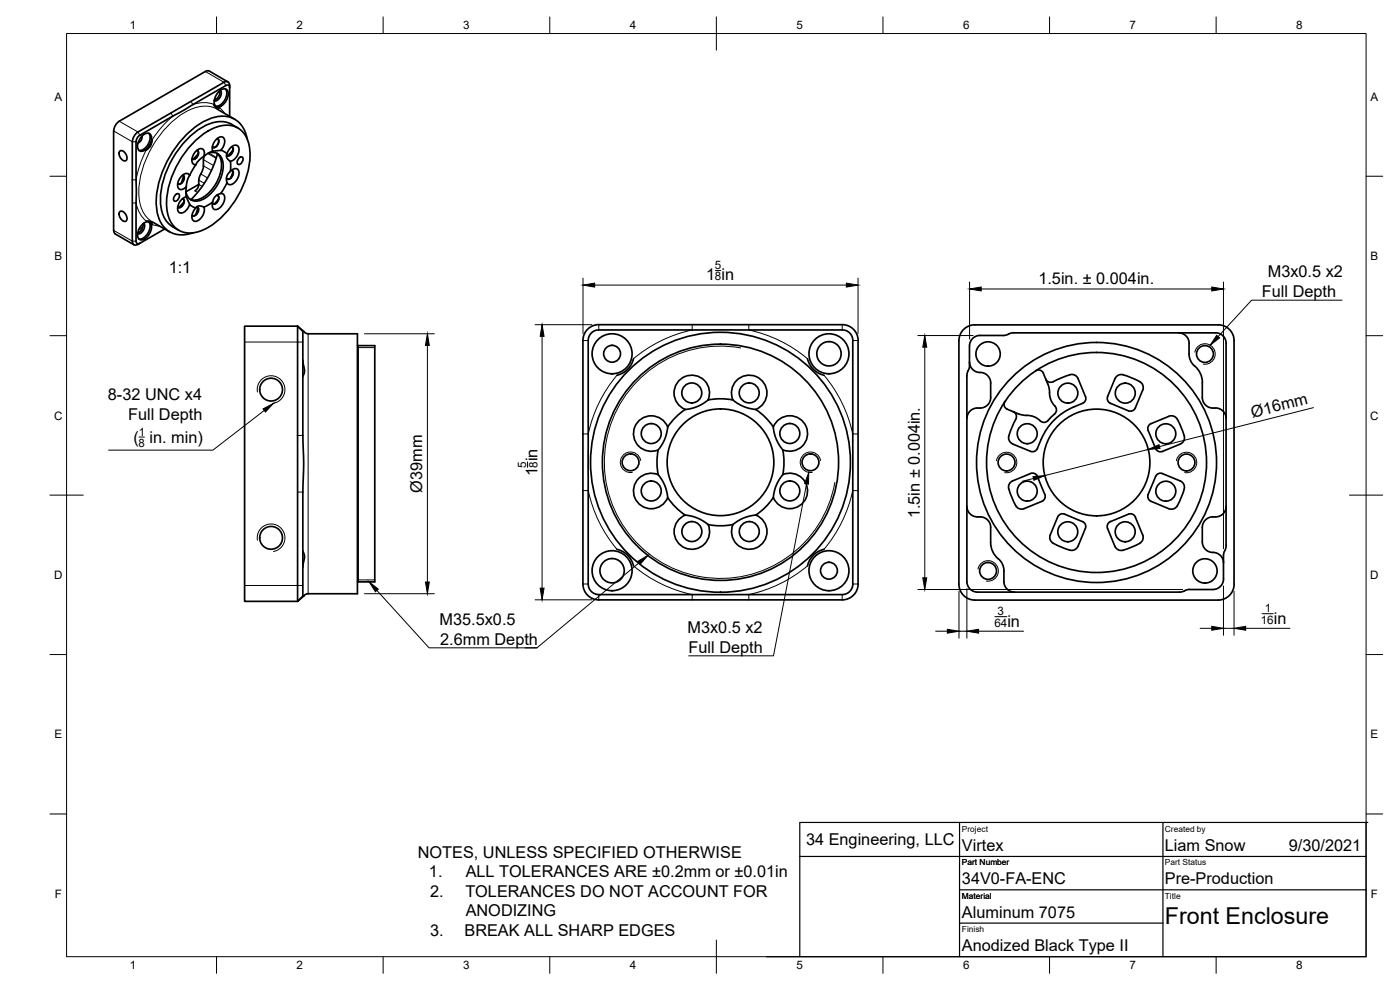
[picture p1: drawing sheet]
<svg xmlns="http://www.w3.org/2000/svg" width="420mm" height="297mm" viewBox="0 0 420 297" stroke-linecap="round" stroke-linejoin="round" font-family="sans-serif">
<!-- layer: Visible -->
<g fill="none" stroke="#000" stroke-width=".51">
<path d="M34.1 39.3v29.8M44.7 40a3.7 3.7 0 0 1-3 5.1M64.1 31.3l.1 .2a1.23 1.23 0 0 0 1.7 .8M64.8 32.3h1.1M65.2 32.8l5.2 3M65.5 27.7a1.8 1.8 0 0 1 2.7-.6 3.9 3.9 0 0 1-2.9 5 1.8 1.8 0 0 1-.8-2.7zM65.9 27.2a2.62 2.62 0 0 1-1.6 2.9M66.1 27.1a2.2 2.2 0 0 1-1.8 3.2M67.7 26.7a3.7 3.7 0 0 1-3 5.1M68.4 24.6l-5.6-3.3h-.8l-26.2 15.1-1.2 1.2-.5 1.7M68.9 34.9v-9.3a1.02 1.02 0 0 0-.5-1 1.02 1.02 0 0 0-1.2 .1l-25.8 14.9-1.2 1.3-.5 1.6M68.9 26.3a.66 .66 0 0 0-.7-.8l-26.2 15.1-.7 .6-.5 1.3v29.9a.69 .69 0 0 0 .4 .7 .69 .69 0 0 0 .8-.1"/>
<path d="M71.4 38.4a8.6 8.6 0 0 0-10.1-.6 27.3 27.3 0 0 0-13.1 22.8 8.7 8.7 0 0 0 3.6 7.4M36 45.3a1.9 1.9 0 0 1 2.1 2.5 1.03 1.03 0 0 1-1.1 .5 1.03 1.03 0 0 1-.8-.9l-.2-.4a1.54 1.54 0 0 1 0-1.7zM39.7 42.5v29.9M42.5 41a1.8 1.8 0 0 1 2.7-.6 3.9 3.9 0 0 1-2.9 5 1.8 1.8 0 0 1-.8-2.7zM42.6 40.9a1.75 1.75 0 0 1-1.2 2M45.7 42l-.7 1.6-1.1 1.4 .1-.1a3.2 3.2 0 0 0 1.6-2.9M52.7 58.4a.65 .65 0 0 1 1.1 0 1.54 1.54 0 0 1-1.5 1.9l-.2-.9zM54.7 59.6a1.35 1.35 0 0 1 0 2.2l-.3 .3a.71 .71 0 0 1-1.1 0M54.7 52.6a1.35 1.35 0 0 1 0 2.2l-.3 .3a.71 .71 0 0 1-1.1 0M55 59.6a1.78 1.78 0 0 1-1.5 2.6M55 52.6a1.78 1.78 0 0 1-1.5 2.6M55.1 52.8l-.7 2.1"/>
<path d="M55.9 59.1a3.4 3.4 0 0 0-2.2 4.6 2.18 2.18 0 0 0 2.8-1.4l.4-1 .7 .6 1.2 .5M55.9 56l-.1 1.1a6.8 6.8 0 0 0 1.1 4.2M56.9 52.6a6.8 6.8 0 0 0-1 3.4M58.8 49.4l-1.9 3.2a1.39 1.39 0 0 0-2.4 .3 3.3 3.3 0 0 0-.9 3.6 1.56 1.56 0 0 0 2.3-.5M58.8 42.1a13.8 13.8 0 0 1 10-4.5 6.8 6.8 0 0 1 6 6 25.1 25.1 0 0 1-6.3 19.4 17.7 17.7 0 0 1-11.2 6.9 6.7 6.7 0 0 1-7-6 25.1 25.1 0 0 1 6.2-19.4zM59 45.1a1.35 1.35 0 0 1 0 2.2l-.3 .3a.71 .71 0 0 1-1.1 0M59.3 45.2a1.78 1.78 0 0 1-1.5 2.6M59.5 46.1l-1.5 1.7M59.7 55.3l-.3 .9-.9 1.1M60.3 52.2l-.6 1.5-.1 1.6-3.8 2.3M61 47.9v2.3l-.7 2M61.2 46.9a6.9 6.9 0 0 0-2.4 2.5"/>
<path d="M61.2 46.9l.1-.6a1.25 1.25 0 0 0-.5-1.6 1.25 1.25 0 0 0-1.6 .3 3.2 3.2 0 0 0-1.1 4.2l.7 .2M61.5 46.6l-.5 1.3M62.4 46a3.2 3.2 0 0 1 4.6 3.2 11.9 11.9 0 0 1-7 11 3.1 3.1 0 0 1-4.2-2.7M63.8 45.3l-2.6 1.6M65 58.6h.3a1.67 1.67 0 0 1-1.4 2.6l-.2-.2M65.1 46a6.1 6.1 0 0 1 .8 6.8 10.4 10.4 0 0 1-7.3 7.2l-1.5-.2M65.1 41.6a1.35 1.35 0 0 1 0 2.2l-.3 .3a.71 .71 0 0 1-1.1 0M65.3 46.1a30.1 30.1 0 0 1-8 13.8M65.4 41.6a1.78 1.78 0 0 1-1.5 2.6M65.4 58.6a1.78 1.78 0 0 1-1.5 2.6M65.6 59.8l-1.3 1.4M66.3 45.1l-2.5 .2"/>
<path d="M66.3 58a3 3 0 0 0-2.5 2.6M66.3 58.1a1.39 1.39 0 0 1 1 2.2 3.3 3.3 0 0 1-2.7 2.6 1.56 1.56 0 0 1-.8-2.3M66.3 45.1a3.1 3.1 0 0 0 .7-3.9 2.42 2.42 0 0 0-3 2l-.3 1.4 .1 .7M66.3 45.1l1.2 .5 .6 .6M68.1 46.2a1.74 1.74 0 0 0 1 2.2M68.1 54.8l-1.8 3.2M68.1 46.2a3.1 3.1 0 0 1 3-2.6 2.42 2.42 0 0 1-.2 3.6l-1.1 .9-.7 .3M68.8 51.8l.8-.8a1.25 1.25 0 0 1 1.6-.3 1.25 1.25 0 0 1 .5 1.6 3.2 3.2 0 0 1-3.1 3 2.49 2.49 0 0 1 .2-3.5zM69.1 48.4v3M69.5 44.1a1.38 1.38 0 0 1-.2 2.3l-.2 .2a.67 .67 0 0 1-1.1-.1M69.5 51.1a1.17 1.17 0 0 1 .1 2l-.3 .3a.79 .79 0 0 1-1.3 .1M69.7 44.1a1.78 1.78 0 0 1-1.5 2.6"/>
<path d="M69.7 51.2a1.78 1.78 0 0 1-1.5 2.5M69.9 45.1l-1.5 1.7M69.9 51.5l-.6 1.8M71.8 47.4a.65 .65 0 0 1 1.1-.1 1.54 1.54 0 0 1-1.5 2l-.2-.9zM74.2 41.8a7.6 7.6 0 0 0-10.4-6.5 26.6 26.6 0 0 0-14.5 14.8 21.8 21.8 0 0 0-1.7 15.2 7.4 7.4 0 0 0 10.4 4.5M34.1 69.1l.2 .7 .3 .4 5.6 3.3M36 63.5a1.9 1.9 0 0 1 2.1 2.5 1.03 1.03 0 0 1-1.1 .4 1.03 1.03 0 0 1-.8-.8l-.2-.4a1.54 1.54 0 0 1 0-1.7zM42.5 67.6a1.8 1.8 0 0 1 2.7-.6 3.9 3.9 0 0 1-2.9 5 1.8 1.8 0 0 1-.8-2.7zM42.9 67.1a2.62 2.62 0 0 1-1.6 2.8M43.1 67a2.2 2.2 0 0 1-1.8 3.2M43.9 66.3h.1a1.19 1.19 0 0 1 1.6 1.1M44.7 66.6a3.7 3.7 0 0 1-3 5.1"/>
<path d="M45.1 66.5l.6 .9M45.7 66.6l5.2 3M49.4 68.7l-8 4.6a1.02 1.02 0 0 1-1.2 .1 1.02 1.02 0 0 1-.5-1.1M51.8 68l1.8 1.1M55.2 60.6l-1.5 1.7M59 62.1a1.06 1.06 0 0 1 .7 .9 1.06 1.06 0 0 1-.4 1l-.5 .5a.72 .72 0 0 1-1.2 .1M59.3 62.1a1.78 1.78 0 0 1-1.5 2.6M59.4 62.3l-.7 2.2M61.2 62.1a1.7 1.7 0 0 0-2.4 .3M61.2 62.1a3.4 3.4 0 0 1-2.8 4.3 2.18 2.18 0 0 1-.3-3.2l.7-.8M63.8 60.6l-2.6 1.5M90.9 99.4v31.2a142.3 142.3 0 0 1 0 17v31.2"/>
<path d="M90.9 99.4l-1.6-1.5h-15.9v82.5h15.9l1.8-1.5M91.1 99.4h-.2M91.1 99.4l-1.8-1.5v82.5l1.6-1.6M91.2 99.4l.5 .6 .8 .1h14.8v78h-14.8l-.8 .2-.5 .5M179.7 99h73.1M179.7 99a3.2 3.2 0 0 0-3.2 3.2v73a3.2 3.2 0 0 0 3.2 3.2h73.1a3.2 3.2 0 0 0 3.1-3.2v-73a3.1 3.1 0 0 0-3.1-3.2M288.9 99.2a4.8 4.8 0 0 1 3.7-1.7h73a4.7 4.7 0 0 1 4.8 4.7v73.1a4.8 4.8 0 0 1-4.8 4.8h-73a4.8 4.8 0 0 1-4.8-4.8v-73.1a4.8 4.8 0 0 1 1.1-3zM353.7 99.9a3.2 3.2 0 0 1 3.2 3.1l-.1 3.2a5 5 0 0 0 2.3 4.1l1.4 2.4 .3 2M90.9 108.1l.1 1.3a4 4 0 0 1-.1 3.6M107.3 103.7h5.2v70.9h-5.2M107.5 103.7v70.9M190.1 107.6l-.5 1.4-1 1.6-1.5 1.2-2 .8"/>
<path d="M220 120a5.3 5.3 0 0 1 2.8-7 5.3 5.3 0 0 1 7 2.9 5.3 5.3 0 0 1-3 6.9M242.3 107.6l.6 1.6 1 1.4 1.7 1.3 1.7 .7M257.5 102.2v73M257.5 102.2a4.7 4.7 0 0 0-4.7-4.8h-73.1a4.8 4.8 0 0 0-4.8 4.8v73a4.8 4.8 0 0 0 4.8 4.8h73.1a4.8 4.8 0 0 0 4.7-4.8M291 108.6a3.2 3.2 0 0 0 3.1 3.2M294.1 100.7l7.4-.1 2.7-.7h60.6a3.2 3.2 0 0 1 3.2 3.1M294.1 111.7a3.2 3.2 0 0 1 3.2 3.2v4.4M294.1 100.6a3.2 3.2 0 0 0-3.1 3.2v6.3l-.8 2.6v61.8M297.3 119.2a3.3 3.3 0 0 1-4 3.2 3.1 3.1 0 0 0-3.1 3.2M310.8 111.3a1.6 1.6 0 0 1 2.3 .7M313.1 112l.7 1.7M313.8 113.7l.7 1.6"/>
<path d="M314.5 115.3l.3 1a9 9 0 0 0 1.4 5.1 1.78 1.78 0 0 1 .3 2.8M321.1 112.4a2 2 0 0 1 2.4 1.2l2.2 5.3M321.1 112.4l-4.4 1.8a1.78 1.78 0 0 1-2.9-.5M325.8 118.9a1.6 1.6 0 0 1-.9 2.1 19.1 19.1 0 0 0-12.4 10.9M360.8 119.2a3.3 3.3 0 0 0 4 3.2 3.1 3.1 0 0 1 3.2 3.2M360.8 114.7v4.6M368 103v60.7M191.9 126.1a5.1 5.1 0 0 1 8.4 2.3l-.8 3.5-1.8 2.8a5.2 5.2 0 0 1-7.6-5.1 5.3 5.3 0 0 1 1.8-3.5zM197.5 135a19.1 19.1 0 0 0 0 7.4M205.6 122.9a19.1 19.1 0 0 0-5.2 5.2M212.5 120l-3 1.9-3.4 .9a5.1 5.1 0 0 1-3.8-3.9 5.1 5.1 0 0 1 1.9-5.1 5.3 5.3 0 0 1 6.6-.2 5.3 5.3 0 0 1 1.7 6.4 15.1 15.1 0 0 1 7.7 .2l1.2 .9 2.2 1 3.2 .8M226.8 122.9a19.1 19.1 0 0 1 5.3 5.2"/>
<path d="M232.1 128.1l.4 2.2 .5 1.7 1.9 3M232.1 128.1a5.3 5.3 0 0 1 6.9-3 5.3 5.3 0 0 1 2.9 7 5.3 5.3 0 0 1-7 2.9M234.9 135a19.1 19.1 0 0 1 0 7.4M301.6 120.4a1.6 1.6 0 0 0 .7 2.4l1.8 .7M303.9 133.2l5.4 2.2a1.6 1.6 0 0 0 2-.8M304.1 123.5l2.5 1 1.6 .1M304.1 123.5a1.74 1.74 0 0 1 .4 2.8l-.3 .7a13.5 13.5 0 0 0-1.5 4.7 2 2 0 0 0 1.2 1.5M312.4 131.9l-1.1 2.7M316.5 124.2l-.7 .6a3.7 3.7 0 0 1-2.8 1.9l-.3-.1a6.8 6.8 0 0 0-4.5-2M340.7 122.4a1.6 1.6 0 0 1-2 .8l-5.4-2.2a1.6 1.6 0 0 1-.9-2.1l2.5-5.7a2.23 2.23 0 0 1 2.9-.5 14.7 14.7 0 0 1 5 2.5 2 2 0 0 1 .2 1.8l-2.3 5.4M353.3 125.8a1.98 1.98 0 0 0-2.5-.9l-5.3 2.2a1.6 1.6 0 0 0-.9 2.1l2.2 5.4a1.6 1.6 0 0 0 2.1 .8l5.3-2.2M353.4 125.8l.3 .7a14.5 14.5 0 0 1 1.8 5.3 2 2 0 0 1-1.2 1.4"/>
<path d="M197.5 142.4a5.3 5.3 0 0 0-7 2.9 5.3 5.3 0 0 0 2.9 6.9 5.3 5.3 0 0 0 7-2.9M197.5 142.4l1.9 3 .6 1.7 .4 2.2M200.4 149.3a19.1 19.1 0 0 0 5.2 5.3M205.6 154.5l3.8 1 3.1 1.9M205.7 154.5a5.3 5.3 0 0 0-3 7 5.3 5.3 0 0 0 7 2.9 5.3 5.3 0 0 0 2.8-7M226.8 154.5l-2.2 .4-1.7 .6-3 1.9M226.8 154.5a5.3 5.3 0 0 1 3 7 5.3 5.3 0 0 1-7 2.9 5.3 5.3 0 0 1-2.8-7 19 19 0 0 1-7.5 0M232.1 149.3a19.1 19.1 0 0 1-5.3 5.2M234.9 142.4l-1.9 3.1-.9 3.8M234.9 142.4a5.3 5.3 0 0 1 7 2.8 5.3 5.3 0 0 1-2.8 7 5.3 5.3 0 0 1-7-2.9M290.2 151.9a3.3 3.3 0 0 0 3.9 3.2 3.2 3.2 0 0 1 3.2 3.2v4.5a6.4 6.4 0 0 0 2.3 4.9M311.3 142.9l2.3 5.4a1.6 1.6 0 0 1-.9 2.1l-5.4 2.2"/>
<path d="M311.3 142.9a1.57 1.57 0 0 0-2.1-.8l-5.3 2.2a2.14 2.14 0 0 0-.9 3.2 14.4 14.4 0 0 0 2.5 4.9 2 2 0 0 0 1.9 .2M325.7 158.6l-2.2 5.3a2 2 0 0 1-2.4 1.2M325.7 158.6a1.56 1.56 0 0 0-.8-2.1l-5.4-2.2a1.59 1.59 0 0 0-2.1 .8l-2.2 5.4a2.17 2.17 0 0 0 1.6 2.9l4.3 1.7M340.7 155.1a1.57 1.57 0 0 0-2.1-.8l-5.3 2.2a1.6 1.6 0 0 0-.9 2.1l2.2 5.3a2.17 2.17 0 0 0 3.2 1 14 14 0 0 0 5-2.6 2 2 0 0 0 .1-1.8l-2.2-5.4M346.8 143a1.56 1.56 0 0 1 2.1-.9l5.3 2.2a2.18 2.18 0 0 1 1 3.2 14.2 14.2 0 0 1-2.5 5 2 2 0 0 1-1.9 .1l-5.4-2.2a1.6 1.6 0 0 1-.8-2.1l2.2-5.3M368 151.9a3.3 3.3 0 0 1-4 3.2 3.2 3.2 0 0 0-3.2 3.2v4.3a3.3 3.3 0 0 0 3.9 3.2 3.2 3.2 0 0 1 2.5 3.1M90.9 165.3l.1 .4a4.3 4.3 0 0 1 0 3.7l-.1 .8M90.9 178.8l.2 .1M185.1 164.8l1.4 .5 1.6 1.1 1.2 1.4 .8 2M247.3 164.8l-2 .8-1.2 1-1.1 1.5-.7 1.7M290.2 174.5a3.2 3.2 0 0 0 3.1 3.2h60.7l1.5-.4M299.6 167.6l.8 .9 .8 1.6 .1 4.4"/>
<path d="M301.3 174.5a3.2 3.2 0 0 0 3.2 3.2M368 163.7l-.8 2.6v7.4a3.1 3.1 0 0 1-3.2 3.2h-7.4l-1.1 .4"/>
<circle cx="81.4" cy="116.9" r="3.4"/>
<circle cx="183.7" cy="106.1" r="2.53"/>
<circle cx="183.7" cy="106.1" r="6"/>
<circle cx="207.6" cy="117.9" r="3"/>
<circle cx="224.8" cy="117.9" r="3"/>
<circle cx="248.8" cy="106.1" r="3.7"/>
<circle cx="248.8" cy="106.1" r="6"/>
<circle cx="296.5" cy="106.2" r="3.7"/>
<circle cx="320.5" cy="118" r="3"/>
<circle cx="337.7" cy="118" r="3"/>
<circle cx="361.6" cy="106.2" r="2.53"/>
<circle cx="189.2" cy="138.7" r="2.53"/>
<circle cx="195.4" cy="130.1" r="3"/>
<circle cx="216.2" cy="138.7" r="16"/>
<circle cx="216.2" cy="138.7" r="39"/>
<circle cx="216.2" cy="138.7" r="35.4"/>
<circle cx="237" cy="130.1" r="3"/>
<circle cx="243.2" cy="138.7" r="2.53"/>
<circle cx="302.1" cy="138.8" r="2.53"/>
<circle cx="308.3" cy="130.1" r="3"/>
<circle cx="329.1" cy="138.8" r="33"/>
<circle cx="329.1" cy="138.8" r="36"/>
<circle cx="329.1" cy="138.8" r="16"/>
<circle cx="349.9" cy="130.2" r="3"/>
<circle cx="356.1" cy="138.8" r="2.53"/>
<circle cx="195.4" cy="147.3" r="3"/>
<circle cx="207.6" cy="159.5" r="3"/>
<circle cx="224.9" cy="159.5" r="3"/>
<circle cx="237" cy="147.3" r="3"/>
<circle cx="308.3" cy="147.4" r="3"/>
<circle cx="320.5" cy="159.6" r="3"/>
<circle cx="337.7" cy="159.6" r="3"/>
<circle cx="349.9" cy="147.4" r="3"/>
<circle cx="81.4" cy="161.4" r="3.4"/>
<circle cx="183.7" cy="171.2" r="3.7"/>
<circle cx="183.7" cy="171.2" r="6"/>
<circle cx="248.8" cy="171.2" r="2.53"/>
<circle cx="248.8" cy="171.2" r="6"/>
<circle cx="296.5" cy="171.3" r="2.53"/>
<circle cx="361.6" cy="171.3" r="3.7"/>
</g>
<!-- layer: Visible Narrow -->
<g fill="none" stroke="#000" stroke-width=".3">
<path d="M34.1 39.3l5.6 3.2h1.1M35.8 36.4l5.6 3.2 .6 1M51.3 33.9l.6 .9a31.3 31.3 0 0 0-6.3 7.2M57.3 30.4l.6 1a9.1 9.1 0 0 1 6.2-.1M61.6 21.4l5.6 3.3 .6 1M64.4 29.6l.5 .2M65.2 32.8a9.8 9.8 0 0 0-9.8 .9 30.5 30.5 0 0 0-13.8 23.9 9.8 9.8 0 0 0 4.1 8.9M65.6 27.6l.4 .3M65.9 32.3l1.5 1.7M43.9 45a31.3 31.3 0 0 0-3.1 9h-1.1M54.5 54.7h.1M58.5 57.3l.8 .4"/>
<path d="M59.3 46.4h.1M59.6 54l1.7 1M59.6 55.3l1.1 .6M60.2 52.2l2.1 1.2M61 47.9l3.1 1.8M61 49.7l2.5 1.4M62.3 46l2.6 1.5M62.7 45.9l2.2 1.3M63.7 43.9l.6 .4M69.4 53.1h.1M69.7 45.3l.1 .1M34.1 69.1l5.6 3.3h1.1"/>
<path d="M39.7 60.9h1.1a9.1 9.1 0 0 0 3.1 5.4M41.7 68.7l.7 .4M41.9 68.4l.7 .4M42.1 68l.7 .4M45.6 67.3l2.3 .5M55 60.9h.1M58.8 64.2h.1M65.4 60v.1M179.7 97.4v1.6M207.7 97.4v1.6a40.6 40.6 0 0 0-17.6 8.6M224.7 97.4v1.6a40.6 40.6 0 0 1 17.6 8.6M252.8 97.4v1.6"/>
<path d="M73.4 102.6h17.5M77.3 117.6a4.2 4.2 0 0 1 3.3-4.8 4.2 4.2 0 0 1 4.9 3.4 4.2 4.2 0 0 1-3.4 4.8M92.5 100.1v78M107.5 104.3h5M174.9 102.2h1.6M185.2 112.6a40.6 40.6 0 0 0-8.7 17.6h-1.6M222.3 104.4a34.9 34.9 0 0 0-40.4 28.3 34.9 34.9 0 0 0 28.3 40.3 34.9 34.9 0 0 0 40.3-28.2M247.3 112.6a40.6 40.6 0 0 1 8.6 17.6h1.6M255.9 102.2h1.6M358.6 105.7a3.1 3.1 0 0 1 3.6-2.5 3.1 3.1 0 0 1 2.5 3.5 3.1 3.1 0 0 1-3.6 2.5M89.3 130.6h1.6M192.3 138.2a3.1 3.1 0 0 0-3.6-2.5 3.1 3.1 0 0 0-2.5 3.5 3.1 3.1 0 0 0 3.6 2.5"/>
<path d="M246.3 138.2a3.1 3.1 0 0 0-3.6-2.5 3.1 3.1 0 0 0-2.5 3.5 3.1 3.1 0 0 0 3.6 2.5M299 138.2a3.1 3.1 0 0 1 3.6-2.5 3.1 3.1 0 0 1 2.5 3.6 3.1 3.1 0 0 1-3.6 2.5M353 138.2a3.1 3.1 0 0 1 3.6-2.5 3.1 3.1 0 0 1 2.5 3.6 3.1 3.1 0 0 1-3.6 2.5M89.3 147.6h1.6M174.9 147.2h1.6a40.6 40.6 0 0 0 8.7 17.6M257.5 147.2h-1.6a40.6 40.6 0 0 1-8.6 17.6M73.4 175.7h17.5M77.3 162.1a4.2 4.2 0 0 1 3.3-4.8 4.2 4.2 0 0 1 4.9 3.3 4.2 4.2 0 0 1-3.4 4.9M107.5 174h5M174.9 175.2h1.6M179.7 178.4v1.6M190.1 169.8a40.6 40.6 0 0 0 17.6 8.6v1.6"/>
<path d="M242.3 169.8a40.6 40.6 0 0 1-17.6 8.6v1.6M252.8 178.4v1.6M255.9 175.2h1.6M293.5 170.8a3.1 3.1 0 0 1 3.6-2.5 3.1 3.1 0 0 1 2.5 3.5 3.1 3.1 0 0 1-3.6 2.5"/>
</g>
<!-- layer: Border -->
<g fill="none" stroke="#000" stroke-width=".3">
<path d="M20 10.1h390v276.9h-390zM65 5.1v5M115 5.1v5M165 5.1v5M215 5.1v10M265 5.1v5M315 5.1v5M365 5.1v5M15 52.9h5M410 52.9h5M15 100.7h5M410 100.7h5"/>
<path d="M15 148.6h10M405 148.6h10M15 196.4h5M410 196.4h5M15 244.2h5M410 244.2h5M65 287v5M115 287v5M165 287v5M215 282.1v9.9M265 287v5M315 287v5"/>
<path d="M365 287v5"/>
</g>
<!-- layer: TitleBlock -->
<path d="M240 257h170M288 246.8v40.2M349 247v40M410 246.8v40.2h-180M410.5 246.8h-170.5v40.2M288 267h122M288 277h61" fill="none" stroke="#000" stroke-width=".36"/>
<!-- layer: Annotations -->
<path d="M402.8 90.1h-27.2l-10 10.9M41.7 131.1h1.6M79.3 123.2l-15.4 11.9h-31.3M242.1 145.2l-10 51.6h-25.4M113.1 177.2l15.7 17.2h32.3M191.8 168.9l-30.7 25.5h-3.5" fill="none" stroke="#000" stroke-width=".3"/>
<path d="M365.1 100.6l.9 .8-2.8 2.2zM79 122.7l3.1-1.7-2.4 2.6zM242.7 141.7l-.1 3.6-1.1-.2zM110.8 174.6l2.7 2.2-.8 .8zM191.4 168.4l3.1-1.8-2.4 2.7z" fill="#000" stroke="#000" stroke-width=".3"/>
<!-- layer: Dimensions -->
<g fill="none" stroke="#000" stroke-width=".3">
<path d="M160.6 97.4h17M175 83.4v16.7M178.5 85.5h75.5M214.7 81.2h1.6M257.5 83.4v16.7M291 84.6v17.2M294.5 86.7h69.2M367.2 84.6v80M109.4 100.1h21M128.3 103.6v71M162.7 100.9v75.6M275.4 100.7h16.7"/>
<path d="M277.5 104.2v69.2M158.3 138.6v1.6M344.6 134.9l-31 7.8M394.2 122.3l-46.2 11.7M310.2 143.6l-3.4 .8M109.4 178.1h21M160.6 180h17M275.4 176.9h79.5M287.8 177.4v14.1M290.2 176.6v14.9M367.2 175.8v14.8M370.4 177.4v13.2"/>
<path d="M280.8 189.4h3.5M287.8 189.4h2.4M293.7 189.4h13.5M298.6 185h3.6M360.2 188.5h3.5M367.2 188.5h3.2M373.8 188.5h13.3M378.8 184.1h3.3"/>
</g>
<g fill="#000" stroke="#000" stroke-width=".3">
<path d="M175 85.5l3.5-.6v1.2zM254 84.9l3.5 .6-3.5 .6zM291 86.7l3.5-.6v1.2zM363.7 86.1l3.5 .6-3.5 .6zM128.3 100.1l.5 3.5h-1.1zM162.7 97.4l.6 3.5h-1.2zM277.5 100.7l.6 3.5h-1.2zM344.6 134.9l3.2-1.5 .3 1.2zM310 143l3.6-.3-3.3 1.4zM127.7 174.6h1.1l-.5 3.5zM162.1 176.5h1.2l-.6 3.5zM276.9 173.4h1.2l-.6 3.5z"/>
<path d="M284.3 188.8l3.5 .6-3.5 .6zM290.2 189.4l3.5-.6v1.2zM363.7 187.9l3.5 .6-3.5 .6zM370.4 188.5l3.4-.6v1.2z"/>
</g>
<text font-size="7" x="349.6" y="277.3">Front Enclosure</text>
<g font-size="4.9">
<text x="50.6" y="81.8">1:1</text>
<text x="380.5" y="83.3">M3x0.5 x2</text>
<text x="212" y="84.1">1 in</text>
<text x="311.6" y="85.2">1.5in. ± 0.004in.</text>
<text x="378.7" y="89.1">Full Depth</text>
<text x="32.4" y="120">8-32 UNC x4</text>
<text x="38.5" y="125.9">Full Depth</text>
<text x="375.9" y="125.4" transform="rotate(-14 375.9 125.4)">Ø16mm</text>
<text x="40.1" y="132.9">( in. min)</text>
<text x="161.3" y="143" transform="rotate(-90 161.3 143)">1 in</text>
<text x="126.7" y="147.8" transform="rotate(-90 126.7 147.8)">Ø39mm</text>
<text x="276.1" y="155.5" transform="rotate(-90 276.1 155.5)">1.5in ± 0.004in.</text>
<text x="131.9" y="187.5">M35.5x0.5</text>
<text x="206.3" y="190">M3x0.5 x2</text>
<text x="302.3" y="188">in</text>
<text x="382.3" y="187.1">in</text>
<text x="132.1" y="193.4">2.6mm Depth</text>
<text x="206.7" y="195.8">Full Depth</text>
<text x="125.4" y="257.3">NOTES, UNLESS SPECIFIED OTHERWISE</text>
<text x="241.9" y="253.5">34 Engineering, LLC</text>
<text x="288.7" y="255.3">Virtex</text>
<text x="349.6" y="255.3">Liam Snow</text>
<text x="386.8" y="255.3">9/30/2021</text>
<text x="128.7" y="263.2">1.</text>
<text x="139.8" y="263.2">ALL TOLERANCES ARE ±0.2mm or ±0.01in</text>
<text x="129.1" y="269.1">2.</text>
<text x="139.7" y="269.1">TOLERANCES DO NOT ACCOUNT FOR</text>
<text x="288.7" y="265.3">34V0-FA-ENC</text>
<text x="349.6" y="265.3">Pre-Production</text>
<text x="139.8" y="275">ANODIZING</text>
<text x="288.7" y="275.3">Aluminum 7075</text>
<text x="129.1" y="280.9">3.</text>
<text x="139.4" y="280.9">BREAK ALL SHARP EDGES</text>
<text x="288.7" y="285.3">Anodized Black Type II</text>
</g>
<g font-size="3.5">
<text x="39" y="8.8">1</text>
<text x="89" y="8.8">2</text>
<text x="139" y="8.8">3</text>
<text x="189" y="8.8">4</text>
<text x="239" y="8.8">5</text>
<text x="289" y="8.8">6</text>
<text x="339" y="8.8">7</text>
<text x="389" y="8.8">8</text>
<text x="16.3" y="30.2">A</text>
<text x="411.3" y="30.2">A</text>
<text x="16.3" y="78">B</text>
<text x="214.5" y="80.8">5</text>
<text x="411.3" y="78">B</text>
<text x="214.5" y="84.1">8</text>
<text x="16.2" y="125.9">C</text>
<text x="411.2" y="125.9">C</text>
<text x="157.9" y="140.4" transform="rotate(-90 157.9 140.4)">5</text>
<text x="161.3" y="140.4" transform="rotate(-90 161.3 140.4)">8</text>
<text x="16.2" y="173.7">D</text>
<text x="411.2" y="173.7">D</text>
<text x="299.4" y="184.6">3</text>
<text x="379.6" y="183.7">1</text>
<text x="298.4" y="188">64</text>
<text x="378.4" y="187.1">16</text>
<text x="16.3" y="221.6">E</text>
<text x="411.3" y="221.6">E</text>
<text x="16.4" y="269.4">F</text>
<text x="411.4" y="269.4">F</text>
<text x="39" y="290.8">1</text>
<text x="89" y="290.8">2</text>
<text x="139" y="290.8">3</text>
<text x="189" y="290.8">4</text>
<text x="239" y="290.8">5</text>
<text x="289" y="290.8">6</text>
<text x="339" y="290.8">7</text>
<text x="389" y="290.8">8</text>
</g>
<g font-size="3.4">
<text x="41.7" y="130.7">1</text>
<text x="41.6" y="134">8</text>
</g>
<g font-size="2.5">
<text x="288.7" y="249.6">Project</text>
<text x="349.6" y="249.6">Created by</text>
<text x="288.7" y="259.6">Part Number</text>
<text x="349.6" y="259.6">Part Status</text>
<text x="288.7" y="269.6">Material</text>
<text x="349.6" y="269.6">Title</text>
<text x="288.7" y="279.6">Finish</text>
</g>
</svg>
